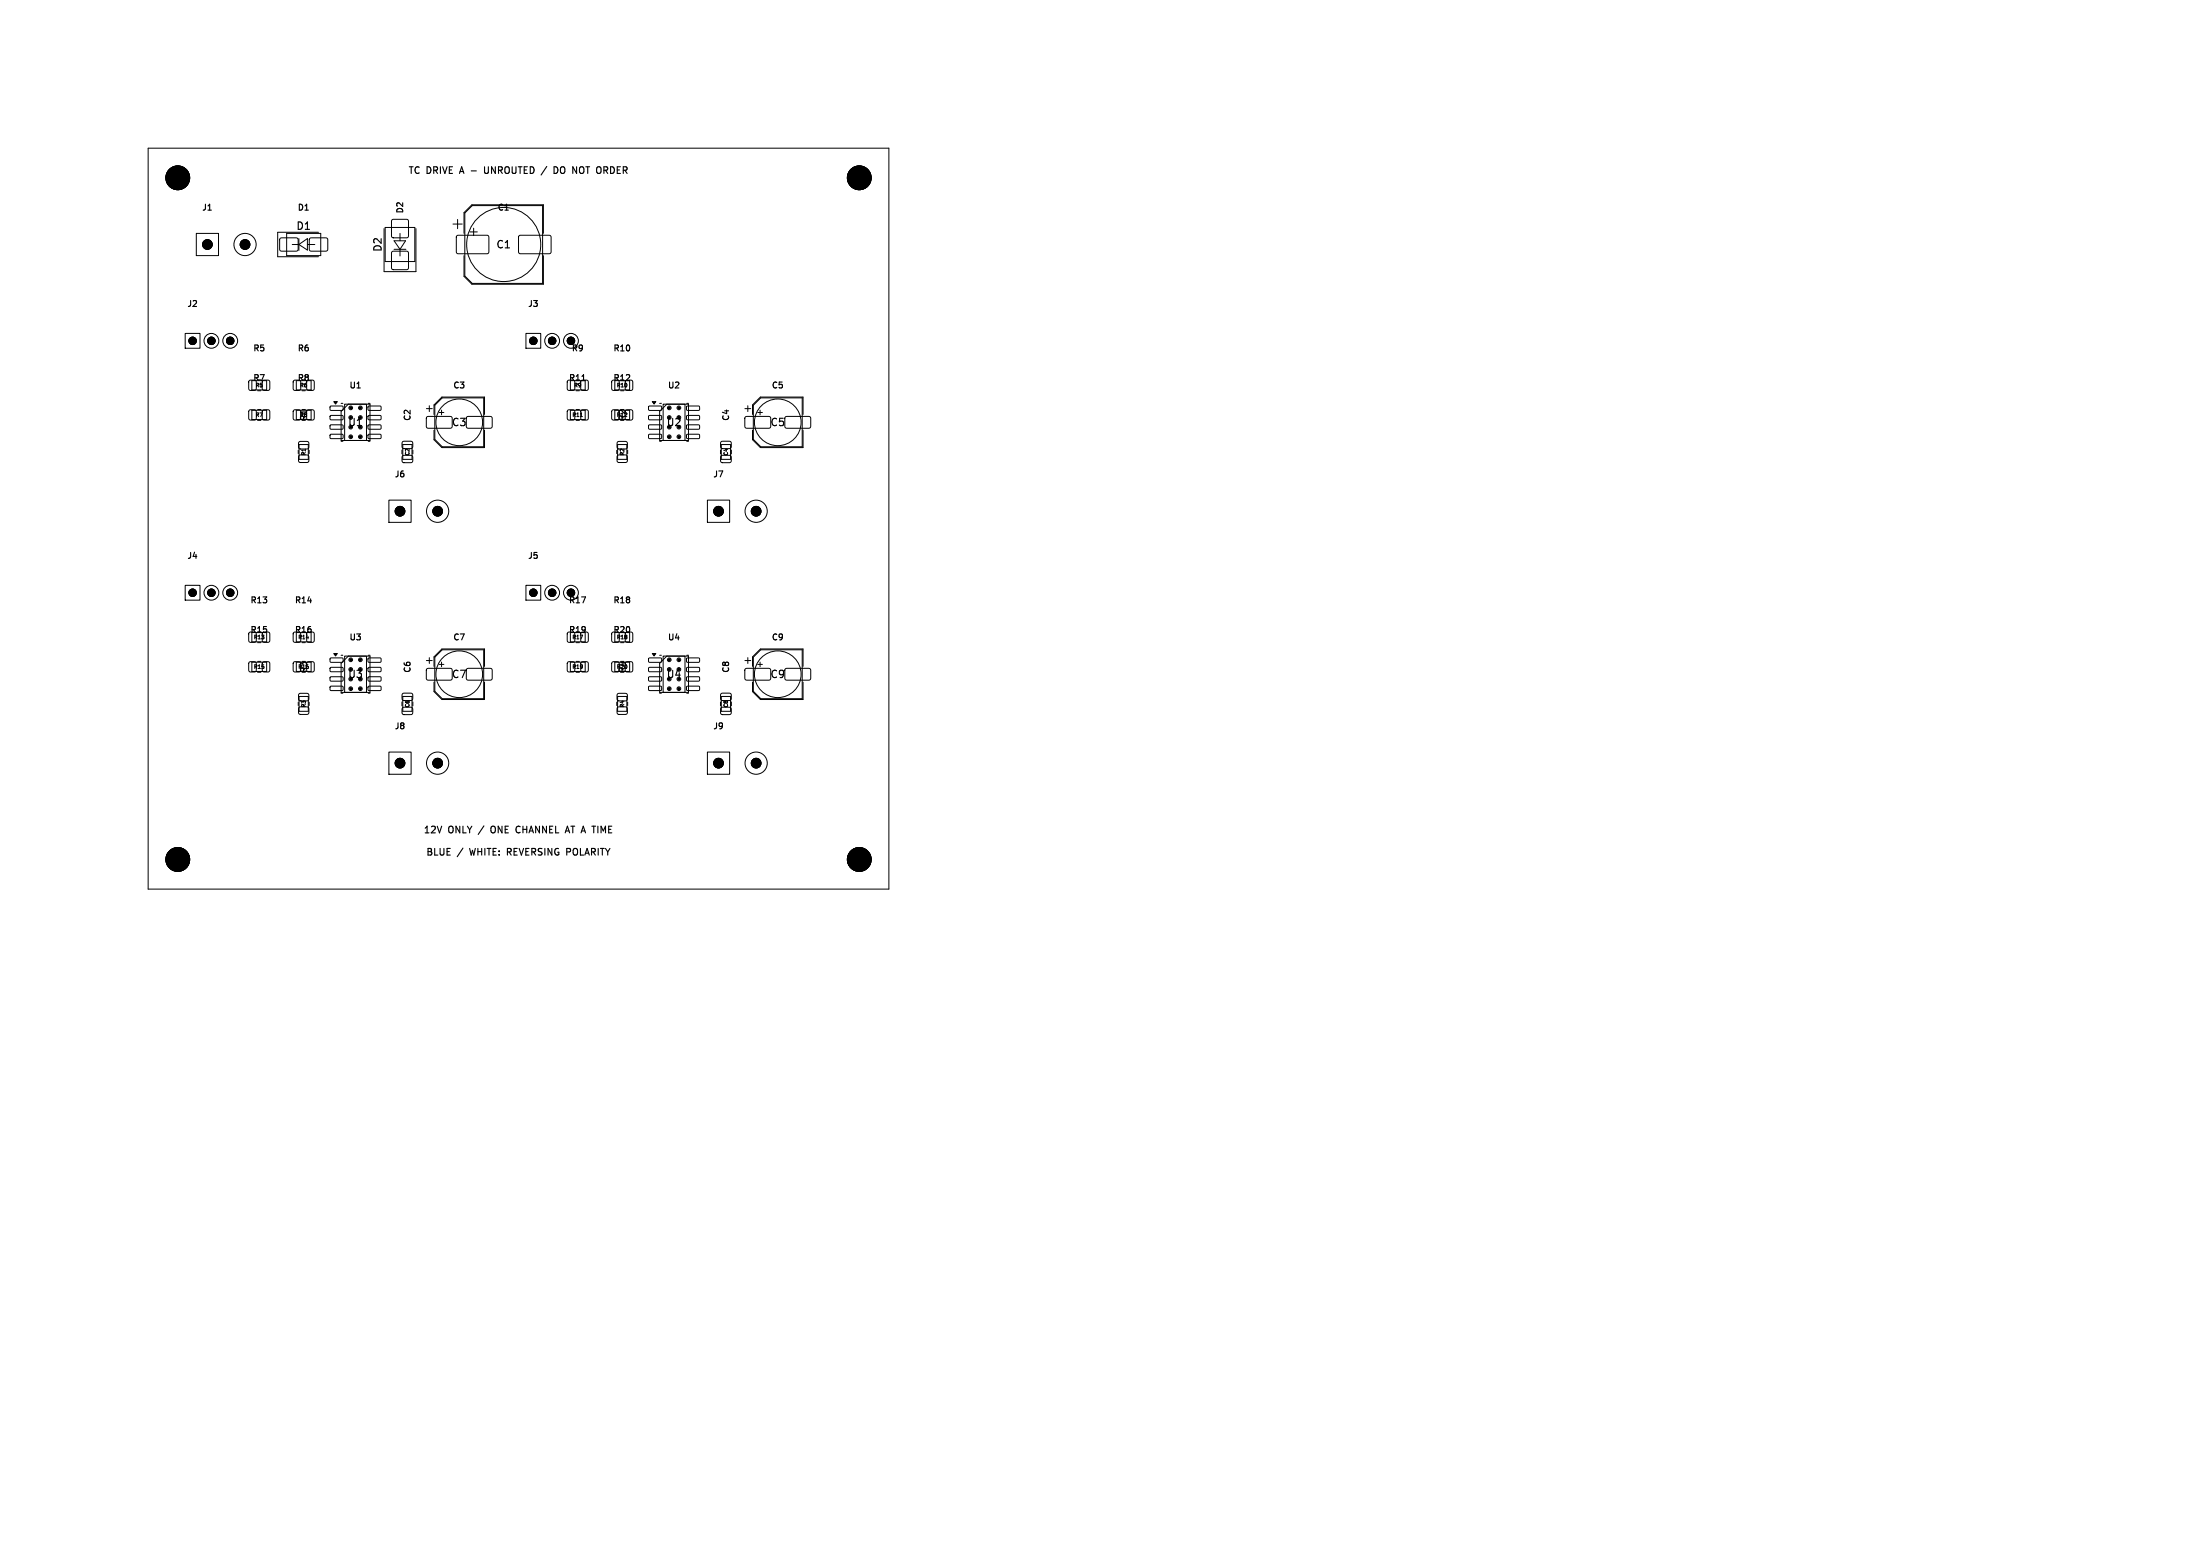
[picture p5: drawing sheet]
<svg xmlns="http://www.w3.org/2000/svg" width="297mm" height="210mm" viewBox="0 0 297 210" stroke-linecap="round" stroke-linejoin="round" font-family="sans-serif">
<g fill="none" stroke="#000" stroke-width=".15">
<path d="M23.2 23.5v1M23.2 23.9h.6M23.8 23.5v1M24.2 24.5h.6M24.2 23.7l.3-.2v1M28.1 28.4h.4M63.6 23.1h.7M65.4 22.5v.7l.2 .2h.2M73.8 22.5l-.8 1.1M74.8 22.5a.45 .45 0 0 1 .5 .5 .45 .45 0 0 1-.5 .4M75.8 22.6a.64 .64 0 0 0 0 .8M78.3 23.3l.3 .1"/>
<path d="M78.6 22.5l-.3 .1M81.7 23l.3 .4M81.9 22.5l.1 .2M82 22.8l-.1 .2M115.2 23.5v1M115.2 23.9h.6M115.8 23.5v1M116.2 23.6l.4-.1 .2 .2-.6 .8h.6M78.6 51.4h.4M23.2 115.5v1M23.2 115.9h.6M23.8 115.5v1"/>
<path d="M24.2 115.5h.6l-.3 .3 .3 .1v.5l-.2 .1-.4-.1M66.4 111.6a.64 .64 0 0 0 0 .8M68.5 115h.3M68.8 114.5h-.3v.9M69.7 112.3l.3 .1h.2M70.2 111.6l-.2-.1-.3 .1M76.5 114.5l.4 .1M76.6 111.5l.3 .9M76.9 114.9l-.4 .1M81.4 112.2l-.3-.7v.9M115.2 115.9h.6M115.2 115.5v1"/>
<path d="M115.8 115.5v1M116.5 115.4l-.3 .7h.7M116.7 115.8v.7"/>
</g>
<g fill="none" stroke="#000" stroke-width=".14">
<path d="M20 20h100v100h-100zM26.5 31.5h3v3h-3zM37.8 32.2l.2-.1 2.2 .1 .1 .2-.1 1.4-.2 .1-2.2-.1v-.1zM38.7 31.5h4.6v3h-4.6zM39.4 33h1M40.4 32.2v1.6M40.4 33l1.1-.8v1.6zM41.5 33h1M41.8 32.2l.2-.1 2.2 .1v.2v1.4l-.2 .1-2.2-.1-.1-.1zM43 31.4h-5.5v3.3h5.5M51.9 30.9v5.8h4.2v-5.8M52 30.7h4v4.6h-4z"/>
<path d="M52.9 34l.2-.1 2 .1v.2v2.1l-.2 .1-2-.1-.1-.1zM52.9 29.7l.2-.1 2 .1v.2v2.1l-.2 .1-2-.1-.1-.1zM53.2 33.6h1.6M53.2 32.5h1.6l-.8 1.1zM54 31.5v1M54 33.6v1M61.1 30.2h1.3M61.7 31.8h.2h3.9l.2 .2v2.1l-.3 .2-3.9-.1-.2-.2zM61.8 29.6v1.3M62.6 31.5v-2.8l1.1-1.1h9.7v3.9M62.6 34.5v2.8l1.1 1.1h9.7v-3.9M63.4 31.3h1"/>
<path d="M63.8 27.8h9.4v10.5h-9.4l-1.1-1v-8.5zM63.9 30.8v1M70.1 31.8h.1h4l.2 .2v2.1l-.2 .2-4-.1-.2-.2zM25 45h2v2h-2zM33.6 51.4l.7-.1 .3 .2v1l-.2 .2h-.6l-.2-.2zM33.6 55.4l.7-.1 .3 .2v1l-.2 .2h-.6l-.2-.2zM34 51.4h2v1.2h-2zM34 55.4h2v1.2h-2zM34.8 52.7h.4M34.8 55.3h.4M34.8 56.7h.4M35.5 51.4l.7-.1 .2 .2v1l-.1 .2h-.7l-.2-.2z"/>
<path d="M35.5 55.4l.7-.1 .2 .2v1l-.1 .2h-.7l-.2-.2zM39.6 51.4l.8-.1 .2 .2v1l-.2 .2h-.6l-.2-.2zM39.6 55.4l.8-.1 .2 .2v1l-.2 .2h-.6l-.2-.2zM40 51.4h2v1.2h-2zM40.4 59.6h1.1l.2 .2v.6l-.3 .2h-.9l-.2-.2zM40.8 52.7h.4M40.8 55.3h.4M41.5 51.4l.7-.1 .2 .2v1l-.1 .2h-.6l-.3-.2zM41.5 55.4l.7-.1 .2 .2v1l-.1 .2h-.6l-.3-.2zM42 55.4h-2v1.2h2M44.6 54.8h1.6l.1 .1v.4l-.1 .1h-1.6l-.1-.2zM44.6 56.1h1.6l.1 .1v.4l-.1 .1h-1.6l-.1-.2z"/>
<path d="M44.6 57.4l1.6-.1 .1 .2v.3l-.1 .1h-1.6l-.1-.1zM44.6 58.6h1.6l.1 .2v.3l-.1 .1h-1.6l-.1-.1zM46.1 55.5l.9-.9h2.9v4.9h-3.8zM46.1 54.4h.2M46.1 59.6h.2M46.5 54.6h3v4.9h-3zM49.7 54.4h.2M49.7 59.6h.2M49.7 58.6h1.7l.1 .2-.1 .3-.1 .1h-1.5l-.1-.1zM49.7 57.4l1.7-.1 .1 .2-.1 .3-.1 .1h-1.5l-.1-.1zM49.7 56.1h1.7l.1 .1-.1 .4-.1 .1h-1.5l-.1-.2zM49.7 54.8h1.7l.1 .1-.1 .4-.1 .1h-1.5l-.1-.2z"/>
<path d="M54.3 59.6h1.3l.1 .2v.6l-.2 .2-1.1-.1-.1-.2zM57.6 55.2h.8M57.6 56.3l.2-.1h3.1l.2 .3-.1 1.1-.2 .2h-3.1l-.2-.2zM58 54.8v.7M58.6 55.9v-1.2l1.1-1.1h5.7v2.3M58.6 58.1v1.2l1.1 1.1h5.7v-2.3M59.3 55.7h.6M59.6 55.4v.6M59.7 53.7h5.6v6.6h-5.6l-1-1v-4.6zM63 56.3l.2-.1h3.1l.2 .3-.1 1.1-.2 .2h-3.1l-.2-.2zM71 45h2v2h-2zM76.6 55.4l.7-.1 .3 .2v1l-.2 .2h-.6l-.2-.2z"/>
<path d="M76.6 51.4l.7-.1 .3 .2v1l-.2 .2h-.6l-.2-.2zM77 51.4h2v1.2h-2zM77 55.4h2v1.2h-2zM77.8 52.7h.4M77.8 55.3h.4M77.8 56.7h.4M78.3 56.2h.3M78.5 55.4l.7-.1 .2 .2v1l-.1 .2h-.7l-.2-.2zM78.5 51.4l.7-.1 .2 .2v1l-.1 .2h-.7l-.2-.2zM82.6 51.4l.7-.1 .3 .2v1l-.2 .2h-.6l-.2-.2zM82.6 55.4l.7-.1 .3 .2v1l-.2 .2h-.6l-.2-.2zM83 51.4h2v1.2h-2z"/>
<path d="M83.4 59.6h1.1l.2 .2v.6l-.3 .2h-.9l-.2-.2zM83.8 52.7h.4M84.5 51.4l.7-.1 .2 .2v1l-.1 .2h-.6l-.3-.2zM84.5 55.4l.7-.1 .2 .2v1l-.1 .2h-.6l-.3-.2zM85 55.4h-2v1.2h2M87.6 54.8h1.6l.1 .1v.4l-.1 .1h-1.6l-.1-.2zM87.6 56.1h1.6l.1 .1v.4l-.1 .1h-1.6l-.1-.2zM87.6 57.4l1.6-.1 .1 .2v.3l-.1 .1h-1.6l-.1-.1zM87.6 58.6h1.6l.1 .2v.3l-.1 .1h-1.6l-.1-.1zM89 55.5l1-.9h2.9v4.9h-3.9zM89 54.4h.3M89 59.6h.3"/>
<path d="M89.5 54.6h3v4.9h-3zM92.7 54.4h.2M92.7 59.6h.2M92.7 58.6h1.7v.2v.3l-.1 .1h-1.5l-.1-.1zM92.7 57.4l1.7-.1v.2v.3l-.1 .1h-1.5l-.1-.1zM92.7 56.1h1.7v.1v.4l-.1 .1h-1.5l-.1-.2zM92.7 54.8h1.7v.1v.4l-.1 .1h-1.5l-.1-.2zM97.3 59.6h1.3l.1 .2v.6l-.2 .2-1.1-.1-.1-.2zM100.6 55.2h.7M100.6 56.3l.2-.1h3.1l.1 .3v1.1l-.2 .2h-3.1l-.2-.2zM101 54.8v.7M101.6 55.9v-1.2l1.1-1.1h5.7v2.3"/>
<path d="M101.6 58.1v1.2l1.1 1.1h5.7v-2.3M102.3 55.7h.6M102.6 55.4v.6M102.7 53.7h5.6v6.6h-5.6l-1-1v-4.6zM106 56.3l.2-.1h3.1l.1 .3v1.1l-.2 .2h-3.1l-.2-.2zM25 79h2v2h-2zM40.3 60.8v.4M40.4 61.5l1.1-.1 .2 .3v.6l-.3 .1h-.9l-.2-.2zM40.4 60h1.2v2h-1.2zM41.7 60.8v.4M52.5 67.5h3v3h-3zM54.3 60.7v.6"/>
<path d="M54.3 61.5h1.3l.1 .2v.6l-.2 .2-1.1-.1-.1-.2zM54.4 60h1.2v2h-1.2zM55.7 60.7v.6M71 79h2v2h-2zM83.3 60.8v.4M83.4 61.5l1.1-.1 .2 .3v.6l-.3 .1h-.9l-.2-.2zM83.4 60h1.2v2h-1.2zM84.7 60.8v.4M95.5 67.5h3v3h-3zM97.3 60.7v.6M97.3 61.5h1.3l.1 .2v.6l-.2 .2-1.1-.1-.1-.2zM97.4 60h1.2v2h-1.2z"/>
<path d="M98.7 60.7v.6M33.6 89.4l.7-.1 .3 .2v1l-.2 .2h-.6l-.2-.2zM33.6 85.4l.7-.1 .3 .2v1l-.2 .2h-.6l-.2-.2zM34 89.4h2v1.2h-2zM34 85.4h2v1.2h-2zM34.8 89.3h.4M34.8 90.7h.4M34.8 86.7h.4M35.5 89.4l.7-.1 .2 .2v1l-.1 .2h-.7l-.2-.2zM35.5 85.4l.7-.1 .2 .2v1l-.1 .2h-.7l-.2-.2zM39.6 89.4l.8-.1 .2 .2v1l-.2 .2h-.6l-.2-.2zM39.6 85.4l.8-.1 .2 .2v1l-.2 .2h-.6l-.2-.2z"/>
<path d="M40 85.4h2v1.2h-2zM40.3 94.8v.4M40.4 95.5l1.1-.1 .2 .3v.6l-.3 .1h-.9l-.2-.2zM40.4 93.6h1.1l.2 .2v.6l-.3 .2h-.9l-.2-.2zM40.4 94h1.2v2h-1.2zM40.8 86.7h.4M41.5 89.4l.7-.1 .2 .2v1l-.1 .2h-.6l-.3-.2zM41.5 85.4l.7-.1 .2 .2v1l-.1 .2h-.6l-.3-.2zM41.7 94.8v.4M42 89.4h-2v1.2h2M44.6 88.8h1.6l.1 .1v.4l-.1 .1h-1.6l-.1-.2zM44.6 90.1h1.6l.1 .1v.4l-.1 .1h-1.6l-.1-.2z"/>
<path d="M44.6 91.4l1.6-.1 .1 .2v.3l-.1 .1h-1.6l-.1-.1zM44.6 92.6h1.6l.1 .2v.3l-.1 .1h-1.6l-.1-.1zM46.1 88.4h.2M46.1 93.6h.2M46.5 88.6h3v4.9h-3zM47 88.6h2.9v4.9h-3.8v-4zM49.7 88.4h.2M49.7 93.6h.2M49.7 92.6h1.7l.1 .2-.1 .3-.1 .1h-1.5l-.1-.1zM49.7 91.4l1.7-.1 .1 .2-.1 .3-.1 .1h-1.5l-.1-.1zM49.7 90.1h1.7l.1 .1-.1 .4-.1 .1h-1.5l-.1-.2zM49.7 88.8h1.7l.1 .1-.1 .4-.1 .1h-1.5l-.1-.2z"/>
<path d="M54.3 94.7v.6M54.3 95.5h1.3l.1 .2v.6l-.2 .2-1.1-.1-.1-.2zM54.3 93.6h1.3l.1 .2v.6l-.2 .2-1.1-.1-.1-.2zM54.4 94h1.2v2h-1.2zM55.7 94.7v.6M57.6 89.2h.8M57.6 90.3l.2-.1h3.1l.2 .3-.1 1.1-.2 .2h-3.1l-.2-.2zM58 88.8v.7M58.6 89.9v-1.2l1.1-1.1h5.7v2.3M58.6 92.1v1.2l1.1 1.1h5.7v-2.3M59.3 89.7h.6M59.6 89.4v.6"/>
<path d="M59.7 87.7h5.6v6.6h-5.6l-1-1v-4.6zM63 90.3l.2-.1h3.1l.2 .3-.1 1.1-.2 .2h-3.1l-.2-.2zM76.6 89.4l.7-.1 .3 .2v1l-.2 .2h-.6l-.2-.2zM76.6 85.4l.7-.1 .3 .2v1l-.2 .2h-.6l-.2-.2zM77 89.4h2v1.2h-2zM77 85.4h2v1.2h-2zM77.8 89.3h.4M77.8 90.7h.4M77.8 86.7h.4M78.5 89.4l.7-.1 .2 .2v1l-.1 .2h-.7l-.2-.2zM78.5 85.4l.7-.1 .2 .2v1l-.1 .2h-.7l-.2-.2zM82.6 89.4l.7-.1 .3 .2v1l-.2 .2h-.6l-.2-.2z"/>
<path d="M82.6 85.4l.7-.1 .3 .2v1l-.2 .2h-.6l-.2-.2zM83 85.4h2v1.2h-2zM83.3 94.8v.4M83.4 95.5l1.1-.1 .2 .3v.6l-.3 .1h-.9l-.2-.2zM83.4 93.6h1.1l.2 .2v.6l-.3 .2h-.9l-.2-.2zM83.4 94h1.2v2h-1.2zM83.8 86.7h.4M84.5 89.4l.7-.1 .2 .2v1l-.1 .2h-.6l-.3-.2zM84.5 85.4l.7-.1 .2 .2v1l-.1 .2h-.6l-.3-.2zM84.7 94.8v.4M85 89.4h-2v1.2h2M87.6 88.8h1.6l.1 .1v.4l-.1 .1h-1.6l-.1-.2z"/>
<path d="M87.6 90.1h1.6l.1 .1v.4l-.1 .1h-1.6l-.1-.2zM87.6 91.4l1.6-.1 .1 .2v.3l-.1 .1h-1.6l-.1-.1zM87.6 92.6h1.6l.1 .2v.3l-.1 .1h-1.6l-.1-.1zM89 88.4h.3M89 93.6h.3M89.5 88.6h3v4.9h-3zM90 88.6h2.9v4.9h-3.9v-4zM92.7 88.4h.2M92.7 93.6h.2M92.7 92.6h1.7v.2v.3l-.1 .1h-1.5l-.1-.1zM92.7 91.4l1.7-.1v.2v.3l-.1 .1h-1.5l-.1-.1zM92.7 90.1h1.7v.1v.4l-.1 .1h-1.5l-.1-.2z"/>
<path d="M92.7 88.8h1.7v.1v.4l-.1 .1h-1.5l-.1-.2zM97.3 94.7v.6M97.3 95.5h1.3l.1 .2v.6l-.2 .2-1.1-.1-.1-.2zM97.3 93.6h1.3l.1 .2v.6l-.2 .2-1.1-.1-.1-.2zM97.4 94h1.2v2h-1.2zM98.7 94.7v.6M100.6 89.2h.7M100.6 90.3l.2-.1h3.1l.1 .3v1.1l-.2 .2h-3.1l-.2-.2zM101 88.8v.7M101.6 89.9v-1.2l1.1-1.1h5.7v2.3M101.6 92.1v1.2l1.1 1.1h5.7v-2.3M102.3 89.7h.6"/>
<path d="M102.6 89.4v.6M102.7 87.7h5.6v6.6h-5.6l-1-1v-4.6zM106 90.3l.2-.1h3.1l.1 .3v1.1l-.2 .2h-3.1l-.2-.2zM52.5 101.5h3v3h-3zM95.5 101.5h3v3h-3z"/>
<circle cx="24" cy="24" r="1.6"/>
<circle cx="33.1" cy="33" r="1.5"/>
<circle cx="68" cy="33" r="5"/>
<circle cx="116" cy="24" r="1.6"/>
<circle cx="28.5" cy="46" r="1"/>
<circle cx="31.1" cy="46" r="1"/>
<circle cx="47.3" cy="55" r=".25"/>
<circle cx="47.3" cy="56.3" r=".25"/>
<circle cx="47.4" cy="58.9" r=".25"/>
<circle cx="48.6" cy="56.3" r=".25"/>
<circle cx="48.6" cy="55.1" r=".25"/>
<circle cx="48.7" cy="57.6" r=".25"/>
<circle cx="48.7" cy="58.9" r=".25"/>
<circle cx="62" cy="57" r="3.1"/>
<circle cx="74.5" cy="46" r="1"/>
<circle cx="77.1" cy="46" r="1"/>
<circle cx="90.3" cy="56.4" r=".25"/>
<circle cx="90.3" cy="55.1" r=".25"/>
<circle cx="90.3" cy="58.9" r=".25"/>
<circle cx="91.7" cy="55" r=".25"/>
<circle cx="91.7" cy="56.3" r=".25"/>
<circle cx="91.7" cy="58.9" r=".25"/>
<circle cx="105" cy="57" r="3.1"/>
<circle cx="28.5" cy="80" r="1"/>
<circle cx="31.1" cy="80" r="1"/>
<circle cx="59.1" cy="69" r="1.5"/>
<circle cx="74.5" cy="80" r="1"/>
<circle cx="77.1" cy="80" r="1"/>
<circle cx="102.1" cy="69" r="1.5"/>
<circle cx="47.3" cy="93" r=".25"/>
<circle cx="47.4" cy="89" r=".25"/>
<circle cx="47.4" cy="90.3" r=".25"/>
<circle cx="48.6" cy="93" r=".25"/>
<circle cx="48.7" cy="89" r=".25"/>
<circle cx="48.7" cy="90.3" r=".25"/>
<circle cx="62" cy="91" r="3.1"/>
<circle cx="90.3" cy="93" r=".25"/>
<circle cx="90.3" cy="89" r=".25"/>
<circle cx="90.3" cy="90.3" r=".25"/>
<circle cx="91.7" cy="93" r=".25"/>
<circle cx="91.7" cy="89" r=".25"/>
<circle cx="91.7" cy="90.3" r=".25"/>
<circle cx="105" cy="91" r="3.1"/>
<circle cx="24" cy="116" r="1.6"/>
<circle cx="59.1" cy="103" r="1.5"/>
<circle cx="102.1" cy="103" r="1.5"/>
<circle cx="116" cy="116" r="1.6"/>
</g>
<g fill="#000" stroke="#000" stroke-width=".14">
<path d="M45.1 54.2h.4l-.2 .3zM88.1 54.2h.4l-.2 .3zM45.1 88.2h.4l-.2 .3zM88.1 88.2h.4l-.2 .3z"/>
<circle cx="24" cy="24" r="1.6"/>
<circle cx="28" cy="33" r=".65"/>
<circle cx="33.1" cy="33" r=".65"/>
<circle cx="116" cy="24" r="1.6"/>
<circle cx="26" cy="46" r=".5"/>
<circle cx="28.5" cy="46" r=".5"/>
<circle cx="31.1" cy="46" r=".5"/>
<circle cx="47.4" cy="56.4" r=".1"/>
<circle cx="47.4" cy="55.1" r=".1"/>
<circle cx="47.4" cy="58.9" r=".1"/>
<circle cx="48.7" cy="56.4" r=".1"/>
<circle cx="48.7" cy="55.1" r=".1"/>
<circle cx="48.7" cy="58.9" r=".1"/>
<circle cx="72" cy="46" r=".5"/>
<circle cx="74.5" cy="46" r=".5"/>
<circle cx="77.1" cy="46" r=".5"/>
<circle cx="90.3" cy="56.4" r=".1"/>
<circle cx="90.3" cy="55.1" r=".1"/>
<circle cx="90.3" cy="59" r=".1"/>
<circle cx="91.6" cy="56.4" r=".1"/>
<circle cx="91.6" cy="55.1" r=".1"/>
<circle cx="91.6" cy="58.9" r=".1"/>
<circle cx="26" cy="80" r=".5"/>
<circle cx="28.5" cy="80" r=".5"/>
<circle cx="31.1" cy="80" r=".5"/>
<circle cx="54" cy="69" r=".65"/>
<circle cx="59.1" cy="69" r=".65"/>
<circle cx="72" cy="80" r=".5"/>
<circle cx="74.5" cy="80" r=".5"/>
<circle cx="77.1" cy="80" r=".5"/>
<circle cx="97" cy="69" r=".65"/>
<circle cx="102.1" cy="69" r=".65"/>
<circle cx="47.4" cy="90.3" r=".1"/>
<circle cx="47.4" cy="89.1" r=".1"/>
<circle cx="47.4" cy="92.9" r=".1"/>
<circle cx="48.7" cy="90.3" r=".1"/>
<circle cx="48.7" cy="89.1" r=".1"/>
<circle cx="48.7" cy="92.9" r=".1"/>
<circle cx="90.3" cy="90.3" r=".1"/>
<circle cx="90.3" cy="89.1" r=".1"/>
<circle cx="90.4" cy="92.9" r=".1"/>
<circle cx="91.6" cy="90.3" r=".1"/>
<circle cx="91.6" cy="89.1" r=".1"/>
<circle cx="91.6" cy="92.9" r=".1"/>
<circle cx="24" cy="116" r="1.6"/>
<circle cx="54" cy="103" r=".65"/>
<circle cx="59.1" cy="103" r=".65"/>
<circle cx="97" cy="103" r=".65"/>
<circle cx="102.1" cy="103" r=".65"/>
<circle cx="116" cy="116" r="1.6"/>
</g>
<g font-size="1.4">
<text x="39.9" y="31.2">D1</text>
<text x="51.7" y="34.1" transform="rotate(-90 51.7 34.1)">D2</text>
<text x="66.9" y="33.7">C1</text>
<text x="46.9" y="57.7">U1</text>
<text x="60.9" y="57.7">C3</text>
<text x="89.9" y="57.7">U2</text>
<text x="103.9" y="57.7">C5</text>
<text x="46.9" y="91.7">U3</text>
<text x="60.9" y="91.7">C7</text>
<text x="89.9" y="91.7">U4</text>
<text x="103.9" y="91.7">C9</text>
</g>
<g font-size="1.3">
<text x="55" y="23.7">TC DRIVE</text>
<text x="62.3" y="23.7">A</text>
<text x="66.1" y="23.7">UNROUTED</text>
<text x="74.2" y="23.7">/</text>
<text x="76.1" y="23.7">DO</text>
<text x="78.9" y="23.7">NOT</text>
<text x="82.4" y="23.7">ORDER</text>
<text x="57.1" y="112.7">12V</text>
<text x="60.5" y="112.7">ONLY</text>
<text x="64.9" y="112.7">/</text>
<text x="66.8" y="112.7">ONE</text>
<text x="70.4" y="112.7">CHANNEL</text>
<text x="77.4" y="112.7">AT A</text>
<text x="81.6" y="112.7">TIME</text>
<text x="57.4" y="115.7">BLUE</text>
<text x="61.8" y="115.7">/</text>
<text x="63.7" y="115.7">WHITE:</text>
<text x="69" y="115.7">REVERSING</text>
<text x="77.2" y="115.7">POLARITY</text>
</g>
<g font-size="1.1">
<text x="27.2" y="28.6">J1</text>
<text x="40.1" y="28.6">D1</text>
<text x="54.6" y="28.9" transform="rotate(-90 54.6 28.9)">D2</text>
<text x="67.1" y="28.6">C1</text>
<text x="25.2" y="41.6">J2</text>
<text x="71.2" y="41.6">J3</text>
<text x="34.1" y="47.6">R5</text>
<text x="40.1" y="47.6">R6</text>
<text x="77.1" y="47.6">R9</text>
<text x="82.7" y="47.6">R10</text>
<text x="34.1" y="51.6">R7</text>
<text x="40.1" y="51.6">R8</text>
<text x="47.1" y="52.6">U1</text>
<text x="61.1" y="52.6">C3</text>
<text x="76.7" y="51.6">R11</text>
<text x="82.7" y="51.6">R12</text>
<text x="90.1" y="52.6">U2</text>
<text x="104.1" y="52.6">C5</text>
<text x="41.6" y="56.9" transform="rotate(-90 41.6 56.9)">R1</text>
<text x="55.6" y="56.9" transform="rotate(-90 55.6 56.9)">C2</text>
<text x="84.6" y="56.9" transform="rotate(-90 84.6 56.9)">R2</text>
<text x="98.6" y="56.9" transform="rotate(-90 98.6 56.9)">C4</text>
<text x="53.2" y="64.6">J6</text>
<text x="96.2" y="64.6">J7</text>
<text x="25.2" y="75.6">J4</text>
<text x="71.2" y="75.6">J5</text>
<text x="33.7" y="81.6">R13</text>
<text x="39.7" y="81.6">R14</text>
<text x="76.7" y="81.6">R17</text>
<text x="82.7" y="81.6">R18</text>
<text x="33.7" y="85.6">R15</text>
<text x="39.7" y="85.6">R16</text>
<text x="47.1" y="86.6">U3</text>
<text x="61.1" y="86.6">C7</text>
<text x="76.7" y="85.6">R19</text>
<text x="82.7" y="85.6">R20</text>
<text x="90.1" y="86.6">U4</text>
<text x="104.1" y="86.6">C9</text>
<text x="41.6" y="90.9" transform="rotate(-90 41.6 90.9)">R3</text>
<text x="55.6" y="90.9" transform="rotate(-90 55.6 90.9)">C6</text>
<text x="84.6" y="90.9" transform="rotate(-90 84.6 90.9)">R4</text>
<text x="98.6" y="90.9" transform="rotate(-90 98.6 90.9)">C8</text>
<text x="53.2" y="98.6">J8</text>
<text x="96.2" y="98.6">J9</text>
</g>
<g font-size=".7">
<text x="34.4" y="52.4">R5</text>
<text x="40.4" y="52.4">R6</text>
<text x="77.4" y="52.4">R9</text>
<text x="83.2" y="52.4">R10</text>
<text x="34.4" y="56.4">R7</text>
<text x="40.4" y="56.4">R8</text>
<text x="77.2" y="56.4">R11</text>
<text x="83.2" y="56.4">R12</text>
<text x="41.4" y="61.6" transform="rotate(-90 41.4 61.6)">R1</text>
<text x="55.4" y="61.6" transform="rotate(-90 55.4 61.6)">C2</text>
<text x="84.4" y="61.6" transform="rotate(-90 84.4 61.6)">R2</text>
<text x="98.4" y="61.6" transform="rotate(-90 98.4 61.6)">C4</text>
<text x="34.2" y="86.4">R13</text>
<text x="40.2" y="86.4">R14</text>
<text x="77.2" y="86.4">R17</text>
<text x="83.2" y="86.4">R18</text>
<text x="34.2" y="90.4">R15</text>
<text x="40.2" y="90.4">R16</text>
<text x="41.4" y="95.6" transform="rotate(-90 41.4 95.6)">R3</text>
<text x="55.4" y="95.6" transform="rotate(-90 55.4 95.6)">C6</text>
<text x="77.2" y="90.4">R19</text>
<text x="83.2" y="90.4">R20</text>
<text x="84.4" y="95.6" transform="rotate(-90 84.4 95.6)">R4</text>
<text x="98.4" y="95.6" transform="rotate(-90 98.4 95.6)">C8</text>
</g>
</svg>
